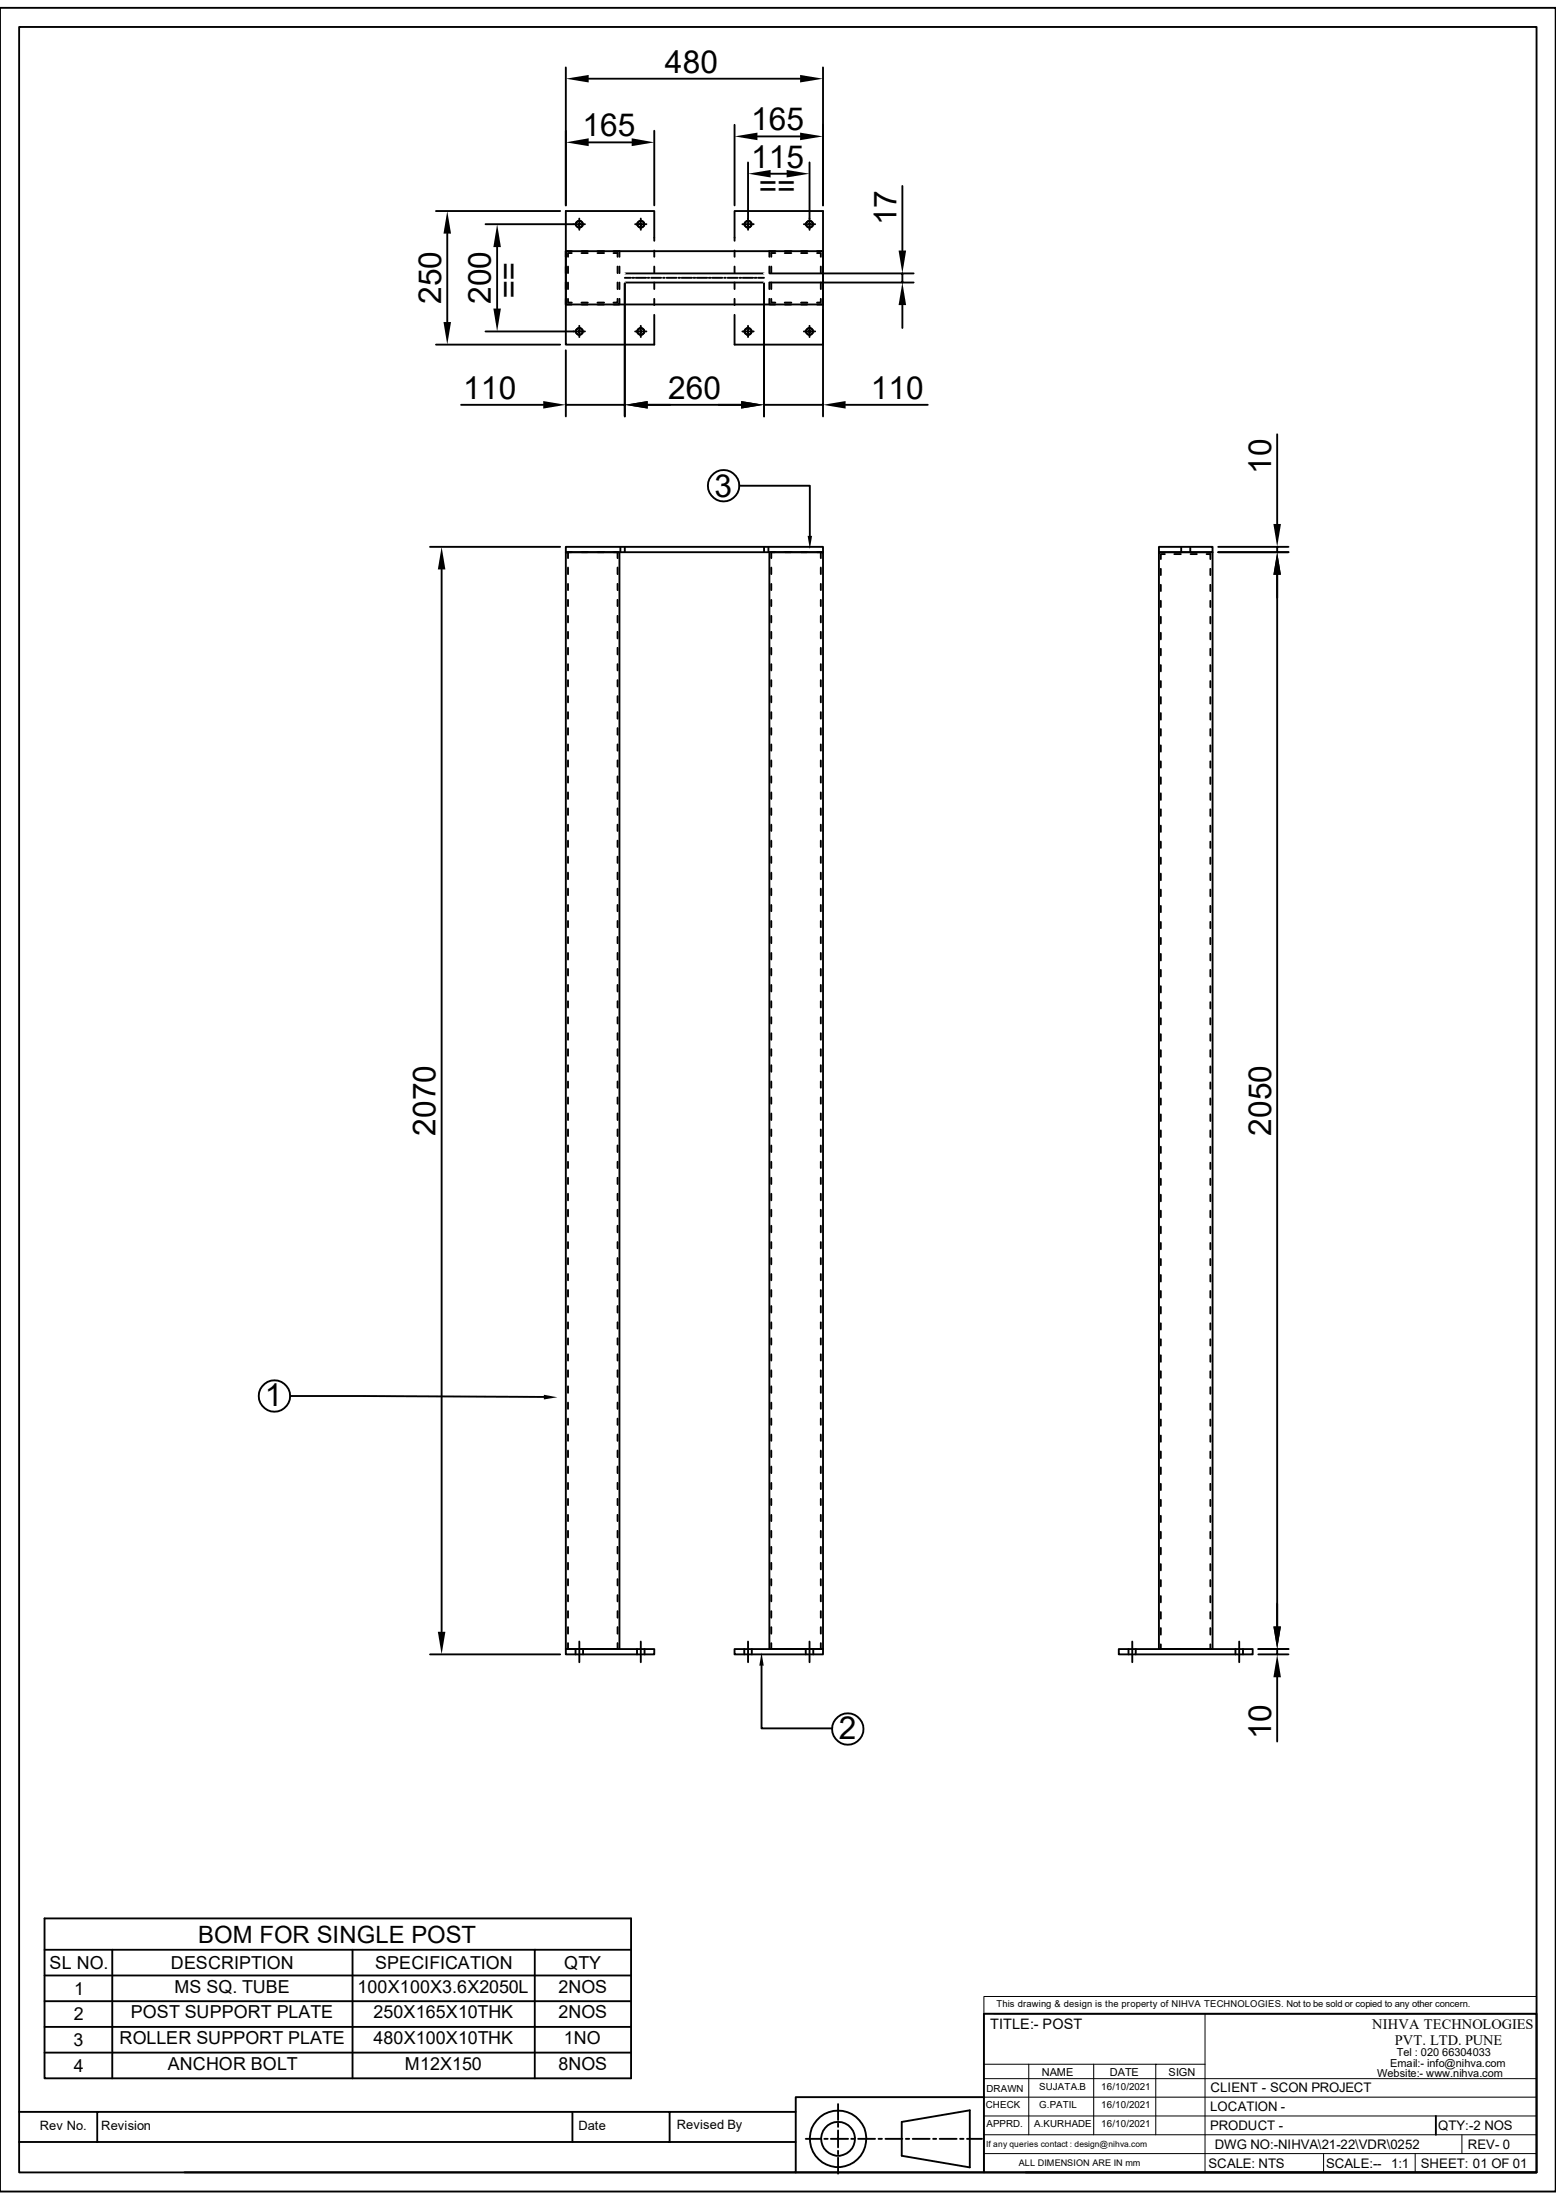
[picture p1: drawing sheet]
<svg xmlns="http://www.w3.org/2000/svg" width="210mm" height="297mm" viewBox="0 0 210 297" stroke-linecap="round" stroke-linejoin="round" font-family="sans-serif">
<g fill="none" stroke="#000" stroke-width=".25">
<path d="M0 1.1h210v294.8h-210zM2.6 3.6h204.8v289.7h-204.8zM76.4 74.5h7.2v148.1h-7.2zM76.4 73.8h34.7v.7h-34.7zM76.7 76.6v.9M76.7 78.8v.9M77.2 74.5h-.5v.9M78.5 74.5h.8M80.6 74.5h.9M82.8 74.5h.6v.9M83.4 76.6v.9M83.4 78.8v.9"/>
<path d="M103.8 74.5h7.3v148.1h-7.3zM104.1 76.6v.9M104.1 78.8v.9M104.6 74.5h-.5v.9M105.9 74.5h.9M108.1 74.5h.9M110.3 74.5h.5v.9M110.8 76.6v.9M110.8 78.8v.9M76.7 81v.8M76.7 83.1v.9M76.7 85.3v.9"/>
<path d="M76.7 87.5v.8M76.7 89.7v.8M76.7 91.8v.9M76.7 94v.8M76.7 96.1v.9M76.7 98.3v.9M83.4 81v.8M83.4 83.1v.9M83.4 85.3v.9M83.4 87.5v.8M83.4 89.7v.8M83.4 91.8v.9"/>
<path d="M83.4 94v.8M83.4 96.1v.9M83.4 98.3v.9M104.1 81v.8M104.1 83.1v.9M104.1 85.3v.9M104.1 87.5v.8M104.1 89.7v.8M104.1 91.8v.9M104.1 94v.8M104.1 96.1v.9M104.1 98.3v.9"/>
<path d="M110.8 81v.8M110.8 83.1v.9M110.8 85.3v.9M110.8 87.5v.8M110.8 89.7v.8M110.8 91.8v.9M110.8 94v.8M110.8 96.1v.9M110.8 98.3v.9M76.7 100.5v.8M76.7 102.7v.8M76.7 104.8v.9"/>
<path d="M76.7 107v.9M76.7 109.1v.9M76.7 111.3v.9M76.7 113.5v.8M76.7 115.7v.8M76.7 117.8v.9M76.7 120v.9M83.4 100.5v.8M83.4 102.7v.8M83.4 104.8v.9M83.4 107v.9M83.4 109.1v.9"/>
<path d="M83.4 111.3v.9M83.4 113.5v.8M83.4 115.7v.8M83.4 117.8v.9M83.4 120v.9M104.1 100.5v.8M104.1 102.7v.8M104.1 104.8v.9M104.1 107v.9M104.1 109.1v.9M104.1 111.3v.9M104.1 113.5v.8"/>
<path d="M104.1 115.7v.8M104.1 117.8v.9M104.1 120v.9M110.8 100.5v.8M110.8 102.7v.8M110.8 104.8v.9M110.8 107v.9M110.8 109.1v.9M110.8 111.3v.9M110.8 113.5v.8M110.8 115.7v.8M110.8 117.8v.9"/>
<path d="M110.8 120v.9M76.7 122.2v.8M76.7 124.3v.9M76.7 126.5v.8M76.7 128.7v.8M76.7 130.8v.9M76.7 133v.9M76.7 135.2v.8M76.7 137.3v.9M76.7 139.5v.9M83.4 122.2v.8M83.4 124.3v.9"/>
<path d="M83.4 126.5v.8M83.4 128.7v.8M83.4 130.8v.9M83.4 133v.9M83.4 135.2v.8M83.4 137.3v.9M83.4 139.5v.9M104.1 122.2v.8M104.1 124.3v.9M104.1 126.5v.8M104.1 128.7v.8M104.1 130.8v.9"/>
<path d="M104.1 133v.9M104.1 135.2v.8M104.1 137.3v.9M104.1 139.5v.9M110.8 122.2v.8M110.8 124.3v.9M110.8 126.5v.8M110.8 128.7v.8M110.8 130.8v.9M110.8 133v.9M110.8 135.2v.8M110.8 137.3v.9"/>
<path d="M110.8 139.5v.9M76.7 141.6v.9M76.7 143.8v.9M76.7 146v.9M76.7 148.2v.8M76.7 150.3v.9M76.7 152.5v.9M76.7 154.6v.9M76.7 156.8v.9M76.7 159v.9M83.4 141.6v.9M83.4 143.8v.9"/>
<path d="M83.4 146v.9M83.4 148.2v.8M83.4 150.3v.9M83.4 152.5v.9M83.4 154.6v.9M83.4 156.8v.9M83.4 159v.9M104.1 141.6v.9M104.1 143.8v.9M104.1 146v.9M104.1 148.2v.8M104.1 150.3v.9"/>
<path d="M104.1 152.5v.9M104.1 154.6v.9M104.1 156.8v.9M104.1 159v.9M110.8 141.6v.9M110.8 143.8v.9M110.8 146v.9M110.8 148.2v.8M110.8 150.3v.9M110.8 152.5v.9M110.8 154.6v.9M110.8 156.8v.9"/>
<path d="M110.8 159v.9M76.7 161.2v.9M76.7 163.3v.9M76.7 165.5v.9M76.7 167.7v.8M76.7 169.8v.9M76.7 172v.8M76.7 174.2v.8M76.7 176.3v.9M76.7 178.5v.9M83.4 161.2v.9M83.4 163.3v.9"/>
<path d="M83.4 165.5v.9M83.4 167.7v.8M83.4 169.8v.9M83.4 172v.8M83.4 174.2v.8M83.4 176.3v.9M83.4 178.5v.9M104.1 161.2v.9M104.1 163.3v.9M104.1 165.5v.9M104.1 167.7v.8M104.1 169.8v.9"/>
<path d="M104.1 172v.8M104.1 174.2v.8M104.1 176.3v.9M104.1 178.5v.9M110.8 161.2v.9M110.8 163.3v.9M110.8 165.5v.9M110.8 167.7v.8M110.8 169.8v.9M110.8 172v.8M110.8 174.2v.8M110.8 176.3v.9"/>
<path d="M110.8 178.5v.9M76.7 180.7v.8M76.7 182.8v.9M76.7 185v.9M76.7 187.2v.8M76.7 189.4v.8M76.7 191.5v.9M76.7 193.7v.8M76.7 195.8v.9M76.7 198v.9M83.4 180.7v.8M83.4 182.8v.9"/>
<path d="M83.4 185v.9M83.4 187.2v.8M83.4 189.4v.8M83.4 191.5v.9M83.4 193.7v.8M83.4 195.8v.9M83.4 198v.9M104.1 180.7v.8M104.1 182.8v.9M104.1 185v.9M104.1 187.2v.8M104.1 189.4v.8"/>
<path d="M104.1 191.5v.9M104.1 193.7v.8M104.1 195.8v.9M104.1 198v.9M110.8 180.7v.8M110.8 182.8v.9M110.8 185v.9M110.8 187.2v.8M110.8 189.4v.8M110.8 191.5v.9M110.8 193.7v.8M110.8 195.8v.9"/>
<path d="M110.8 198v.9M76.7 200.2v.8M76.7 202.4v.8M76.7 204.5v.9M76.7 206.7v.9M76.7 208.8v.9M76.7 211v.9M76.7 213.2v.8M76.7 215.3v.9M76.7 217.5v.9M76.7 219.7v.9M83.4 200.2v.8"/>
<path d="M83.4 202.4v.8M83.4 204.5v.9M83.4 206.7v.9M83.4 208.8v.9M83.4 211v.9M83.4 213.2v.8M83.4 215.3v.9M83.4 217.5v.9M83.4 219.7v.9M104.1 200.2v.8M104.1 202.4v.8M104.1 204.5v.9"/>
<path d="M104.1 206.7v.9M104.1 208.8v.9M104.1 211v.9M104.1 213.2v.8M104.1 215.3v.9M104.1 217.5v.9M104.1 219.7v.9M110.8 200.2v.8M110.8 202.4v.8M110.8 204.5v.9M110.8 206.7v.9M110.8 208.8v.9"/>
<path d="M110.8 211v.9M110.8 213.2v.8M110.8 215.3v.9M110.8 217.5v.9M110.8 219.7v.9M76.4 222.6h11.9v.8h-11.9zM76.7 221.8v.8h.5M78.5 222.6h.8M80.6 222.6h.9M83.4 221.8v.8h-.6M104.1 221.8v.8h.5M105.9 222.6h.9"/>
<path d="M108.1 222.6h.9M110.8 221.8v.8h-.5M138.4 293.3h69"/>
</g>
<path d="M132.8 269.5h74.6v2.4h-74.6zM162.6 271.9h44.8M132.8 288.2h74.6M132.8 285.7h74.6M132.8 283.1h74.6M132.8 280.6h74.6" fill="none" stroke="#000" stroke-width=".13"/>
<path d="M163 272.5h21.7v5.9h-21.7z" fill="#fff"/>
<path d="M132.8 271.9v21.4M132.8 278.7h29.8M134.1 271.9h28.5v21.4M138.9 278.7v9.5M147.6 278.7v9.5M156 278.7v9.5M132.8 290.7h74.6M178.6 290.7v2.6M191 290.7v2.6M197.3 288.2v2.5" fill="none" stroke="#000" stroke-width=".13"/>
<g fill="none" stroke="#000" stroke-width=".25">
<path d="M76.4 9.1v18.6M79.5 19.2h5.8M79.5 10.6h28.5M88.3 17.7v10M99.1 16.8v10.9M102.2 18.4h5.8M111.1 9.1v18.6M58.8 28.5h16.8M60.4 31.5v12M67.1 33.4v8.3M76.4 33.9h34.7v7.2h-34.7zM76.4 36v.9"/>
<path d="M76.4 38.1v.9M76.7 36v.9M76.7 38.1v.9M77.2 33.9h-.8v.8M77.2 34.2h-.5v.5M78.1 30.3h-12.6M78.1 30.3h.1M78.2 29.5v.7M78.2 30.2v.2M78.2 30.4v.6M78.3 30.3h.7M78.5 33.9h.8"/>
<path d="M78.5 34.2h.8M80.6 33.9h.9M80.6 34.2h.9M82.8 33.9h.8v.8M82.8 34.2h.6v.5M83.4 36v.9M83.4 38.1v.9M83.6 36v.9M83.6 38.1v.9M84.3 38.3v17.9M84.3 38.1h18.8M84.3 36.9h18.8"/>
<path d="M84.3 37.5h.8M85.3 37.5h.3M85.7 30.3h.7M85.8 37.5h1.4M86.4 30.3h.2M86.5 29.5v.7M86.5 30.2v.2M86.5 30.4v.6M86.6 30.3h.6M87.4 37.5h.2M87.9 37.5h1.3M88.3 32.5v-4h-11.9v18h11.9v-4"/>
<path d="M88.3 33.8v.9M88.3 36v.9M88.3 38.1v.9M89.5 37.5h.2M90 37.5h1.3M91.6 37.5h.2M92 37.5h1.4M93.6 37.5h.3M94.1 37.5h1.4M95.7 37.5h.2M96.1 37.5h1.4M97.7 37.5h.3"/>
<path d="M98.2 37.5h1.4M99.1 32.5v-4h12v18h-12v-4M99.1 33.8v.9M99.1 36v.9M99.1 38.1v.9M99.8 37.5h.2M100.2 30.3h.6M100.2 37.5h1.4M100.9 30.3h.1M101 21.9v8.3M101 30.2v.2M101 30.4v.6"/>
<path d="M101 30.3h.7M101.9 37.5h.2M102.3 37.5h.8M103.1 38.3v17.9M103.8 36v.9M103.8 38.1v.9M103.9 38.1h19.4M103.9 36.9h19.4M104 23.5h2.2M104.1 36v.9M104.1 38.1v.9M104.6 33.9h-.8v.8"/>
<path d="M104.6 34.2h-.5v.5M105.9 33.9h.9M105.9 34.2h.9M108.1 33.9h.9M108.1 34.2h.9M108.5 30.3h.7M109.2 30.3h.1M109.3 21.9v8.3M109.3 30.2v.2M109.3 30.4v.6M109.3 30.3h.7M110.3 33.9h.8v.8"/>
<path d="M110.3 34.2h.5v.5M110.8 36v.9M110.8 38.1v.9M111.1 36v.9M111.1 38.1v.9M121.8 25.1v8.7M121.8 36.9v1.2M58.8 46.5h16.8M62.2 54.7h11.1M76.4 40.3v.8h.8M76.4 47.3v8.9M76.4 54.7h7.9"/>
<path d="M76.7 40.3v.6h.5M78.1 44.7h-12.6M78.1 44.7h.1M78.2 44v.6M78.2 44.7v.1M78.2 44.8v.7M78.3 44.7h.7M78.5 41.1h.8M78.5 40.9h.8M80.6 41.1h.9M80.6 40.9h.9M83.4 40.3v.6h-.6"/>
<path d="M83.6 40.3v.8h-.8M85.7 44.7h.7M86.4 44.7h.2M86.5 44v.6M86.5 44.7v.1M86.5 44.8v.7M86.6 44.7h.6M88.3 40.3v.9M99.1 40.3v.9M100 54.7h-12.6M100.2 44.7h.6M100.9 44.7h.1"/>
<path d="M101 44v.6M101 44.7v.1M101 44.8v.7M101 44.7h.7M103.1 54.7h8M103.8 40.3v.8h.8M104.1 40.3v.6h.5M105.9 41.1h.9M105.9 40.9h.9M108.1 41.1h.9M108.1 40.9h.9M108.5 44.7h.7"/>
<path d="M109.2 44.7h.1M109.3 44v.6M109.3 44.7v.1M109.3 44.8v.7M109.3 44.7h.7M110.8 40.3v.6h-.5M111.1 40.3v.8h-.8M111.1 41.9v14.3M114.1 54.7h11.1M121.8 41.2v3.1M172.4 58.6v12.1M58 73.8h17.6"/>
<path d="M59.6 76.9v143.4M83.7 73.8v.7M84.3 73.8v.7M99.8 65.6h9.5v6.7M103.1 73.8v.7M103.7 73.8v.7M156.4 74.5h7.3v148.1h-7.3zM156.4 73.8h7.3v.7h-7.3zM156.7 76.8v.8M156.7 79v.8M157.2 74.8h-.5v.7M158.5 74.8h.9"/>
<path d="M159.4 73.8v.7M160.7 73.8v.7M160.7 74.8h.8M162.9 74.8h.5v.7M163.4 76.8v.8M163.4 79v.8M164.4 74.5h9.5M164.4 73.8h9.5M172.4 77.6v142M172.4 73.8v.7M156.7 81.1v.9M156.7 83.3v.9"/>
<path d="M156.7 85.4v.9M156.7 87.6v.9M156.7 89.8v.8M156.7 91.9v.9M156.7 94.1v.9M156.7 96.3v.9M156.7 98.4v.9M163.4 81.1v.9M163.4 83.3v.9M163.4 85.4v.9M163.4 87.6v.9M163.4 89.8v.8"/>
<path d="M163.4 91.9v.9M163.4 94.1v.9M163.4 96.3v.9M163.4 98.4v.9M156.7 100.6v.9M156.7 102.8v.8M156.7 104.9v.9M156.7 107.1v.9M156.7 109.3v.9M156.7 111.5v.8M156.7 113.6v.9M156.7 115.8v.8"/>
<path d="M156.7 117.9v.9M163.4 100.6v.9M163.4 102.8v.8M163.4 104.9v.9M163.4 107.1v.9M163.4 109.3v.9M163.4 111.5v.8M163.4 113.6v.9M163.4 115.8v.8M163.4 117.9v.9M156.7 120.1v.9M156.7 122.3v.8"/>
<path d="M156.7 124.5v.8M156.7 126.6v.9M156.7 128.8v.9M156.7 130.9v.9M156.7 133.1v.9M156.7 135.3v.8M156.7 137.5v.8M156.7 139.6v.9M163.4 120.1v.9M163.4 122.3v.8M163.4 124.5v.8M163.4 126.6v.9"/>
<path d="M163.4 128.8v.9M163.4 130.9v.9M163.4 133.1v.9M163.4 135.3v.8M163.4 137.5v.8M163.4 139.6v.9M156.7 141.8v.9M156.7 144v.8M156.7 146.1v.9M156.7 148.3v.8M156.7 150.5v.8M156.7 152.6v.9"/>
<path d="M156.7 154.8v.9M156.7 157v.8M156.7 159.1v.9M163.4 141.8v.9M163.4 144v.8M163.4 146.1v.9M163.4 148.3v.8M163.4 150.5v.8M163.4 152.6v.9M163.4 154.8v.9M163.4 157v.8M163.4 159.1v.9"/>
<path d="M156.7 161.3v.9M156.7 163.4v.9M156.7 165.6v.9M156.7 167.8v.9M156.7 170v.8M156.7 172.1v.9M156.7 174.3v.9M156.7 176.4v.9M156.7 178.6v.9M163.4 161.3v.9M163.4 163.4v.9M163.4 165.6v.9"/>
<path d="M163.4 167.8v.9M163.4 170v.8M163.4 172.1v.9M163.4 174.3v.9M163.4 176.4v.9M163.4 178.6v.9M39.2 188.5l34.2 .1M156.7 180.8v.9M156.7 183v.9M156.7 185.1v.9M156.7 187.3v.9M156.7 189.5v.8"/>
<path d="M156.7 191.6v.9M156.7 193.8v.8M156.7 196v.8M156.7 198.1v.9M163.4 180.8v.9M163.4 183v.9M163.4 185.1v.9M163.4 187.3v.9M163.4 189.5v.8M163.4 191.6v.9M163.4 193.8v.8M163.4 196v.9"/>
<path d="M163.4 198.1v.9M156.7 200.3v.9M156.7 202.5v.8M156.7 204.6v.9M156.7 206.8v.9M156.7 209v.8M156.7 211.2v.8M156.7 213.3v.9M156.7 215.5v.8M156.7 217.6v.9M156.7 219.8v.9M163.4 200.3v.9"/>
<path d="M163.4 202.5v.8M163.4 204.6v.9M163.4 206.8v.9M163.4 209v.8M163.4 211.2v.8M163.4 213.3v.9M163.4 215.5v.8M163.4 217.6v.9M163.4 219.8v.9M58 223.4h17.6M77.7 222.6v.8M78.2 221.6v2.8"/>
<path d="M78.7 222.6v.8M86 222.6v.8M86.5 221.6v2.8M87 222.6v.8M99.1 222.6h12v.8h-12zM100.5 222.6v.8M101 221.6v2.8M101.5 222.6v.8M102.8 224.9v8.4h9.5M108.8 222.6v.8M109.3 221.6v2.8M109.8 222.6v.8"/>
<path d="M151 222.6h18.1v.8h-18.1zM152.3 222.6v.8M152.8 221.6v2.8M153.3 222.6v.8M156.7 222v.6h.5M158.5 222.6h.9M160.7 222.6h.8M163.4 222v.6h-.5M166.8 222.6v.8M167.3 221.6v2.8M167.8 222.6v.8M169.8 222.6h4.1"/>
<path d="M169.8 223.4h4.1M172.4 222.6v.8M172.4 226.4v8.7M6 259h79.2v21.6h-79.2zM6 263.2h79.2M6 266.7h79.2M6 270.2h79.2M6 273.6h79.2M6 277.1h79.2M15.2 263.2v17.4M47.6 263.2v17.4M72.2 263.2v17.4"/>
<path d="M132.8 271.9h74.6v21.4h-74.6zM2.6 289.2h104.8M2.6 285.1h104.8M13.1 285.1v4.1M77.3 285.1v4.1M90.4 285.1v4.1M107.4 293.3h25.4M108.8 288.8h2M111.3 288.8h.4M112.1 288.8h2.4M113.1 284.1v2.1M113.1 286.7v.4"/>
<path d="M113.1 287.6v2.3M113.1 290.4v.4M113.1 291.3v2.2M114.9 288.8h.5M115.8 288.8h2.3M118.6 288.8h.4M119.5 288.8h2.3M121.7 286.5l9.2-1.6v7.7l-9.2-1.6zM122.3 288.8h.4M123.2 288.8h2.3M125.9 288.8h.5M126.8 288.8h2.3"/>
<path d="M129.6 288.8h.4M130.5 288.8h2M132.8 283.1h-25.4v10.2h-82.5M193.8 285.7v2.5"/>
<circle cx="78.2" cy="30.3" r=".46"/>
<circle cx="86.5" cy="30.3" r=".46"/>
<circle cx="101" cy="30.3" r=".46"/>
<circle cx="109.3" cy="30.3" r=".46"/>
<circle cx="78.2" cy="44.7" r=".46"/>
<circle cx="86.5" cy="44.7" r=".46"/>
<circle cx="101" cy="44.7" r=".46"/>
<circle cx="109.3" cy="44.7" r=".46"/>
<circle cx="97.7" cy="65.6" r="2.12"/>
<circle cx="37" cy="188.5" r="2.12"/>
<circle cx="114.4" cy="233.4" r="2.12"/>
<circle cx="113.1" cy="288.8" r="3.8"/>
<circle cx="113.1" cy="288.8" r="2.29"/>
</g>
<g fill="#000">
<path d="M76.4 19.2l3.1-.5v1zM76.4 10.6l3.1-.5v1zM85.3 18.7l3 .5-3 .5zM99.1 18.4l3.1-.5v1zM108 10.1l3.1 .5-3.1 .5zM108 17.9l3.1 .5-3.1 .5zM60.4 28.5l.5 3h-1zM67.1 30.3l.5 3.1h-1zM101 23.5l3-.6v1.1zM106.2 22.9l3.1 .6-3.1 .5zM121.3 33.8h1l-.5 3.1zM59.9 43.5h1l-.5 3z"/>
<path d="M66.6 41.7h1l-.5 3zM73.3 54.1l3.1 .6-3.1 .5zM84.3 54.7l3.1-.6v1.1zM100 54.1l3.1 .6-3.1 .5zM111.1 54.7l3-.6v1.1zM121.8 38.1l.5 3.1h-1zM59.6 73.8l.5 3.1h-1zM109 72.3h.6l-.3 1.8zM172.4 74.5l.5 3.1h-1zM171.9 70.7h1l-.5 3.1zM73.4 188.3l1.8 .3-1.8 .3zM171.9 219.6h1l-.5 3z"/>
<path d="M59.1 220.3h1l-.5 3.1zM102.8 223.1l.3 1.8h-.6zM172.4 223.4l.5 3h-1z"/>
</g>
<path d="M84.3 36.9a.59 .59 0 0 0-.6 .6 .59 .59 0 0 0 .6 .6M103.1 36.9a.59 .59 0 0 1 .6 .6 .59 .59 0 0 1-.6 .6" fill="none" stroke="#fff" stroke-width=".25"/>
<g font-size="4.3">
<text x="89.7" y="9.8">480</text>
<text x="101.4" y="17.6">165</text>
<text x="78.6" y="18.4">165</text>
<text x="101.4" y="22.6">115</text>
<text x="102.4" y="26.5">==</text>
<text x="67.2" y="35.3" transform="rotate(90 67.2 35.3)">==</text>
<text x="121" y="30.4" transform="rotate(-90 121 30.4)">17</text>
<text x="59.6" y="41.1" transform="rotate(-90 59.6 41.1)">250</text>
<text x="66.3" y="41.1" transform="rotate(-90 66.3 41.1)">200</text>
<text x="62.5" y="53.8">110</text>
<text x="90.2" y="53.8">260</text>
<text x="117.5" y="53.8">110</text>
<text x="171.6" y="64" transform="rotate(-90 171.6 64)">10</text>
<text x="96.4" y="67.1">3</text>
<text x="58.8" y="153.3" transform="rotate(-90 58.8 153.3)">2070</text>
<text x="171.6" y="153.3" transform="rotate(-90 171.6 153.3)">2050</text>
<text x="35.7" y="189.8">1</text>
<text x="113.2" y="234.8">2</text>
<text x="171.6" y="234.8" transform="rotate(-90 171.6 234.8)">10</text>
</g>
<text font-size="3.2" x="26.8" y="262.3">BOM FOR SINGLE POST</text>
<g font-size="2.4">
<text x="6.7" y="265.9">SL NO.</text>
<text x="10" y="269.3">1</text>
<text x="23.1" y="265.9">DESCRIPTION</text>
<text x="23.5" y="269">MS SQ. TUBE</text>
<text x="48.3" y="269">100X100X3.6X2050L</text>
<text x="50.6" y="265.9">SPECIFICATION</text>
<text x="75.4" y="269">2NOS</text>
<text x="76.2" y="265.8">QTY</text>
<text x="9.9" y="272.8">2</text>
<text x="16.1" y="276">ROLLER SUPPORT PLATE</text>
<text x="17.7" y="272.5">POST SUPPORT PLATE</text>
<text x="50.4" y="276">480X100X10THK</text>
<text x="50.4" y="272.5">250X165X10THK</text>
<text x="75.4" y="272.5">2NOS</text>
<text x="76.1" y="276">1NO</text>
<text x="9.9" y="276.2">3</text>
<text x="9.9" y="279.7">4</text>
<text x="22.6" y="279.4">ANCHOR BOLT</text>
<text x="54.6" y="279.4">M12X150</text>
<text x="75.4" y="279.4">8NOS</text>
</g>
<g font-size="1.9">
<text x="133.6" y="274">TITLE:- POST</text>
<text x="185.2" y="273.9">NIHVA TECHNOLOGIES</text>
<text x="188.3" y="276.1">PVT. LTD. PUNE</text>
</g>
<g font-size="1.8">
<text x="163.3" y="287.6">PRODUCT -</text>
<text x="163.3" y="285">LOCATION -</text>
<text x="163.4" y="282.5">CLIENT - SCON PROJECT</text>
<text x="194.1" y="287.6">QTY:-2 NOS</text>
<text x="163.1" y="292.7">SCALE: NTS</text>
<text x="164" y="290.1">DWG NO:-NIHVA\21-22\VDR\0252</text>
<text x="179" y="292.7">SCALE:--</text>
<text x="187.7" y="292.7">1:1</text>
<text x="191.8" y="292.7">SHEET: 01 OF 01</text>
<text x="198.1" y="290.1">REV- 0</text>
</g>
<g font-size="1.7">
<text x="5.4" y="287.5">Rev No.</text>
<text x="13.7" y="287.5">Revision</text>
<text x="78.1" y="287.5">Date</text>
<text x="91.4" y="287.4">Revised By</text>
</g>
<g font-size="1.5">
<text x="140.6" y="280.2">NAME</text>
<text x="149.8" y="280.2">DATE</text>
<text x="157.7" y="280.2">SIGN</text>
<text x="185.9" y="280.4">Website:- www.nihva.com</text>
<text x="187.6" y="279.1">Email:- info@nihva.com</text>
<text x="188.5" y="277.6">Tel : 020 66304033</text>
</g>
<g font-size="1.3">
<text x="134.5" y="271">This drawing &amp; design is the property of NIHVA TECHNOLOGIES. Not to be sold or copied to any other concern.</text>
<text x="133.1" y="284.6">CHECK</text>
<text x="133.1" y="282.4">DRAWN</text>
<text x="133.1" y="287.2">APPRD.</text>
<text x="139.6" y="287.2">A.KURHADE</text>
<text x="140.3" y="282.1">SUJATA.B</text>
<text x="140.3" y="284.6">G.PATIL</text>
<text x="148.6" y="282.1">16/10/2021</text>
<text x="148.6" y="284.6">16/10/2021</text>
<text x="148.6" y="287.2">16/10/2021</text>
</g>
<text font-size="1.2" x="137.5" y="292.4">ALL DIMENSION ARE IN mm</text>
<text font-size="1.1" x="133.1" y="289.8">If any queries contact : design@nihva.com</text>
</svg>
